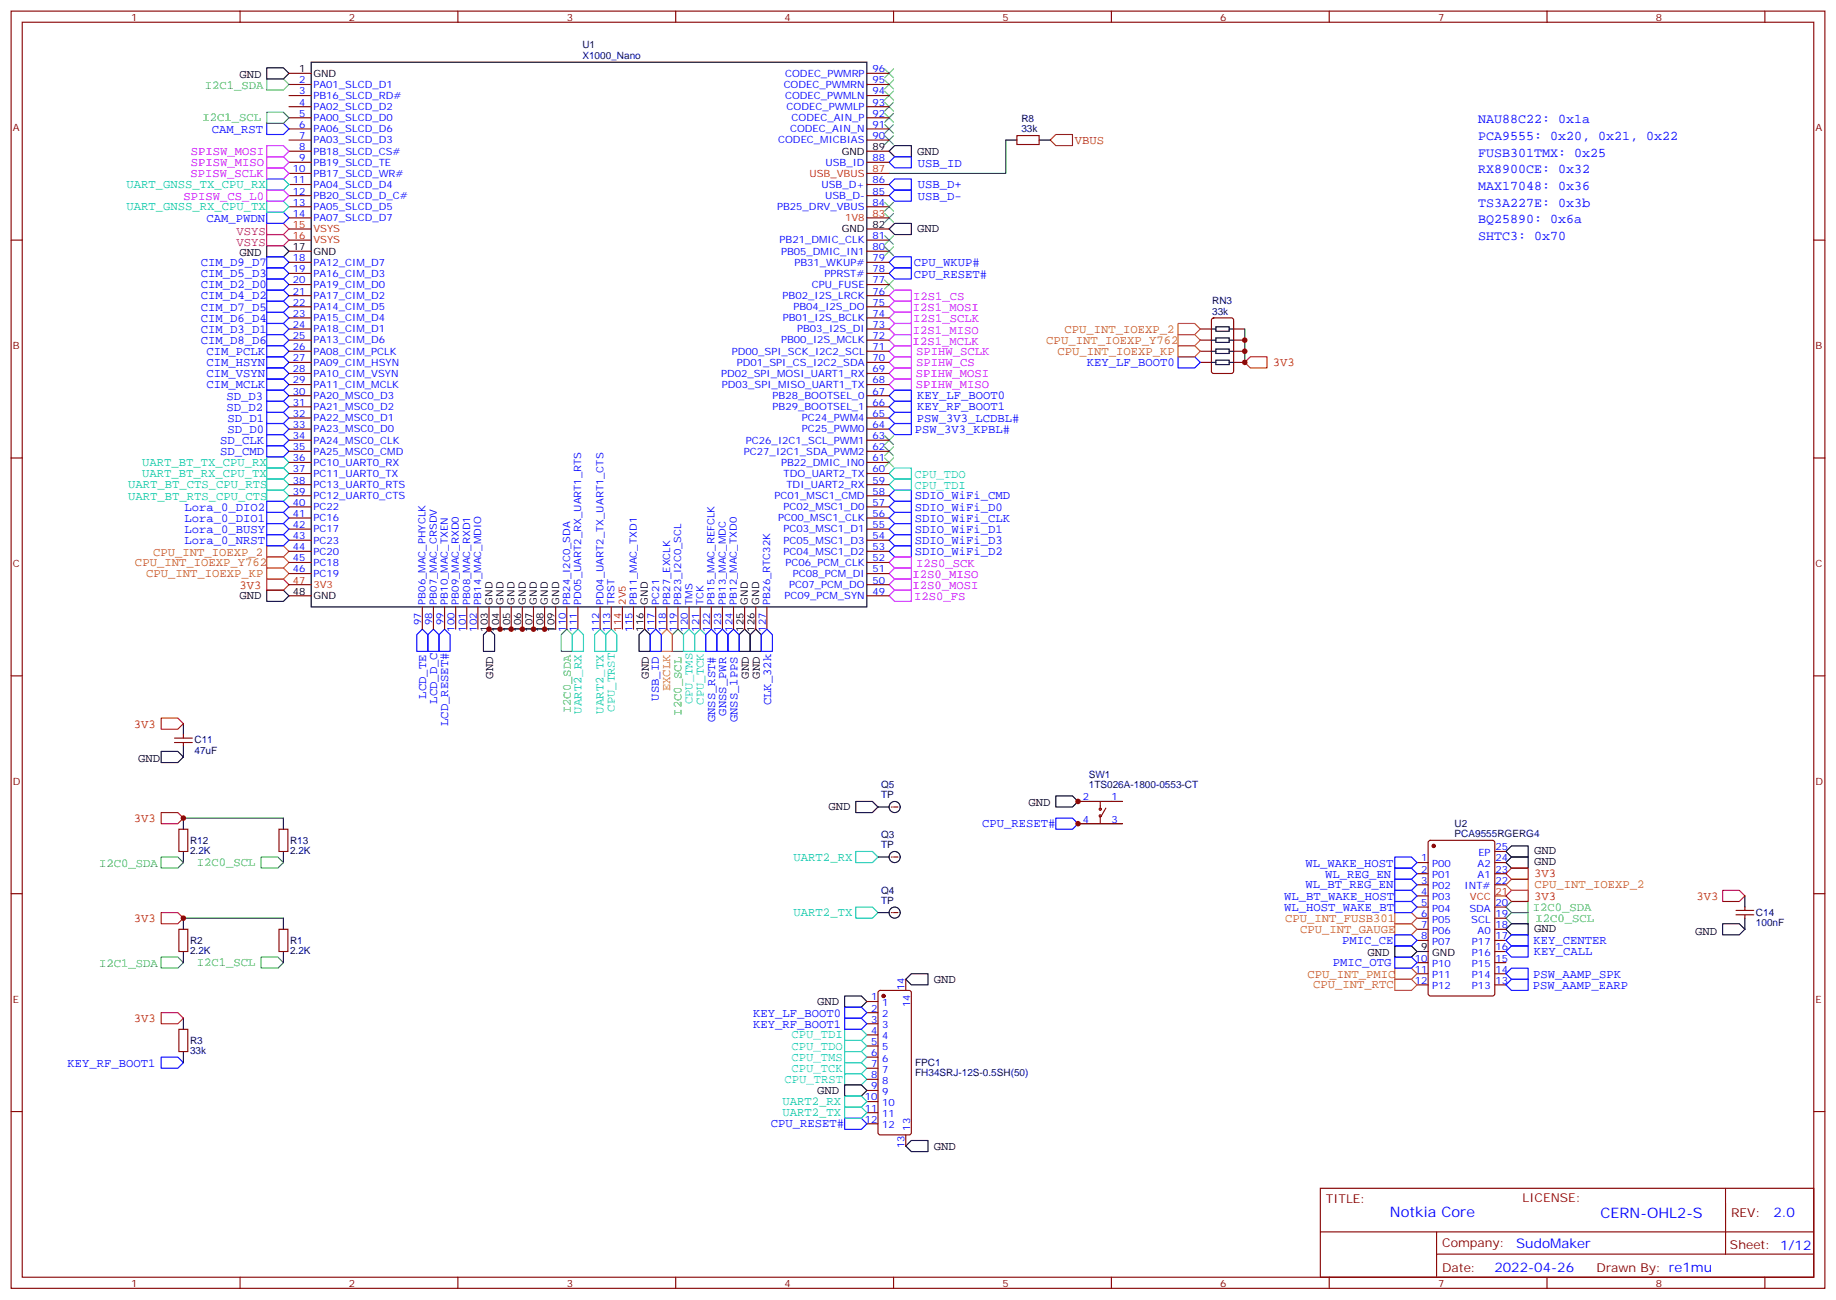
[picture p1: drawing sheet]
<svg xmlns="http://www.w3.org/2000/svg" width="583mm" height="413mm" viewBox="0 0 583 413" stroke-linecap="round" stroke-linejoin="round" font-family="sans-serif">
<g fill="none" stroke="#870000" stroke-width=".35">
<path d="M3.5 3.5h575.8v405.4h-575.8zM7.1 7.1h568.6v398.2h-568.6zM76.2 3.5v3.6M145.3 3.5v3.6M214.5 3.5v3.6M283.6 3.5v3.6M352.8 3.5v3.6M421.9 3.5v3.6M491.1 3.5v3.6M560.2 3.5v3.6M322.8 43h7v2.9h-7zM3.5 76.2h3.6"/>
<path d="M575.7 76.2h3.6M3.5 145.3h3.6M575.7 145.3h3.6M3.5 214.5h3.6M575.7 214.5h3.6M56.8 263.2h2.8v7h-2.8zM88.5 263.2h2.9v7h-2.9zM3.5 283.6h3.6M575.7 283.6h3.6M3.5 352.8h3.6M575.7 352.8h3.6M419.1 377.1h156.6v28.2h-156.6z"/>
<path d="M547.7 377.1v20.9M419.1 391h156.5M456 398h119.6M456 391v14.1M76.2 405.3v3.6M145.3 405.3v3.6M214.5 405.3v3.6M283.6 405.3v3.6M352.8 405.3v3.6M421.9 405.3v3.6M491.1 405.3v3.6M560.2 405.3v3.6"/>
</g>
<g fill="none" stroke="#000" stroke-width=".35">
<path d="M84.7 21.5h5.3l1.7 1.8-1.7 1.7h-5.3zM282.2 48l1.8-1.8h5.3v3.5h-5.3zM319.3 44.4h3.5M329.8 44.4h3.6M84.7 78h5.3l1.7 1.7-1.7 1.8h-5.3zM282.2 72.7l1.8-1.8h5.3v3.5h-5.3zM84.7 187.3h5.3l1.7 1.8-1.7 1.8h-5.3zM155.2 199.7l1.8 1.7v5.3h-3.5v-5.3zM204.6 199.7l1.8 1.7v5.3h-3.6v-5.3zM236.4 199.7l1.7 1.7v5.3h-3.5v-5.3zM239.9 199.7l1.8 1.7v5.3h-3.6v-5.3zM58.2 259.6v3.6"/>
<path d="M90 259.6v3.6M58.2 270.2v3.6M90 270.2v3.6"/>
<circle cx="284" cy="272" r="1.76"/>
</g>
<path d="M319.3 44.4v10.6h-37.1M155.2 199.7h21.2M58.2 259.6h31.8" fill="none" stroke="#008700" stroke-width=".35"/>
<path d="M84.7 183.8h5.3l1.7 1.8-1.7 1.7h-5.3zM51.2 257.9h5.2l1.8 1.7-1.8 1.8h-5.2z" fill="none" stroke="#f00" stroke-width=".35"/>
<path d="M84.7 74.4h5.3l1.7 1.8-1.7 1.8h-5.3zM84.7 70.9h5.3l1.7 1.8-1.7 1.7h-5.3z" fill="none" stroke="#f06" stroke-width=".35"/>
<path d="M84.7 145h5.3l1.7 1.8-1.7 1.7h-5.3zM84.7 148.5h5.3l1.7 1.8-1.7 1.7h-5.3zM84.7 152h5.3l1.7 1.8-1.7 1.8h-5.3zM84.7 155.6h5.3l1.7 1.7-1.7 1.8h-5.3zM183.4 199.7l1.8 1.7v5.3h-3.5v-5.3zM190.5 199.7l1.8 1.7v5.3h-3.6v-5.3zM271.6 270.2h5.3l1.8 1.8-1.8 1.8h-5.3zM271.6 287.9h5.3l1.8 1.7-1.8 1.8h-5.3z" fill="none" stroke="#0cc" stroke-width=".35"/>
<g fill="none" stroke="#c0f" stroke-width=".35">
<path d="M282.2 97.4l1.8-1.8h5.3v3.5h-5.3zM282.2 93.8l1.8-1.7h5.3v3.5h-5.3zM282.2 111.5l1.8-1.8h5.3v3.5h-5.3zM282.2 115l1.8-1.8h5.3v3.6h-5.3zM282.2 118.5l1.8-1.7h5.3v3.5h-5.3zM282.2 107.9l1.8-1.7h5.3v3.5h-5.3zM282.2 104.4l1.8-1.7h5.3v3.5h-5.3zM282.2 100.9l1.8-1.8h5.3v3.6h-5.3zM282.2 122.1l1.8-1.8h5.3v3.5h-5.3zM282.2 178.5l1.8-1.8h5.3v3.6h-5.3zM282.2 185.6l1.8-1.8h5.3v3.5h-5.3zM282.2 182l1.8-1.7h5.3v3.5h-5.3z"/>
<path d="M282.2 189.1l1.8-1.8h5.3v3.6h-5.3z"/>
</g>
<g fill="none" stroke="#00f" stroke-width=".35">
<path d="M282.2 51.5l1.8-1.8h5.3v3.6h-5.3zM282.2 83.3l1.8-1.8h5.3v3.5h-5.3zM84.7 127.4h5.3l1.7 1.7-1.7 1.8h-5.3zM84.7 123.8h5.3l1.7 1.8-1.7 1.8h-5.3zM84.7 130.9h5.3l1.7 1.7-1.7 1.8h-5.3zM84.7 134.4h5.3l1.7 1.8-1.7 1.7h-5.3zM84.7 137.9h5.3l1.7 1.8-1.7 1.8h-5.3zM282.2 129.1l1.8-1.7h5.3v3.5h-5.3zM282.2 125.6l1.8-1.8h5.3v3.6h-5.3zM84.7 141.5h5.3l1.7 1.7-1.7 1.8h-5.3zM282.2 157.3l1.8-1.7h5.3v3.5h-5.3zM282.2 160.9l1.8-1.8h5.3v3.5h-5.3z"/>
<path d="M282.2 164.4l1.8-1.8h5.3v3.6h-5.3zM282.2 171.4l1.8-1.7h5.3v3.5h-5.3zM282.2 167.9l1.8-1.7h5.3v3.5h-5.3zM282.2 175l1.8-1.8h5.3v3.5h-5.3z"/>
</g>
<g fill="none" stroke="#3c3" stroke-width=".35">
<path d="M280.8 21.9l2.8 2.8M280.8 25.4l2.8 2.8M280.8 28.9l2.8 2.9M280.8 32.5l2.8 2.8M280.8 36l2.8 2.8M280.8 39.5l2.8 2.8M283.6 21.9l-2.8 2.8M283.6 25.4l-2.8 2.8M283.6 28.9l-2.8 2.9M283.6 32.5l-2.8 2.8M283.6 36l-2.8 2.8M283.6 39.5l-2.8 2.8"/>
<path d="M280.8 43l2.8 2.9M283.6 43l-2.8 2.9"/>
</g>
<path d="M333.4 44.4l1.7-1.7h5.3v3.5h-5.3z" fill="none" stroke="#c30" stroke-width=".35"/>
<path d="M179.9 199.7l1.8 1.7v5.3h-3.5v-5.3zM215.2 199.7l1.8 1.7v5.3h-3.6v-5.3zM51.2 272h5.2l1.8 1.8-1.8 1.7h-5.2zM82.9 272h5.3l1.8 1.8-1.8 1.7h-5.3z" fill="none" stroke="#3c0" stroke-width=".35"/>
<path d="M283.6 272h1.4" fill="none" stroke="#900" stroke-width=".35"/>
<circle cx="282.9" cy="272" r=".18" fill="#900"/>
<g fill="none" stroke="#000" stroke-width=".35">
<path d="M278.7 272h3.5"/>
<circle cx="284" cy="289.6" r="1.76"/>
</g>
<path d="M283.6 289.6h1.4" fill="none" stroke="#900" stroke-width=".35"/>
<circle cx="282.9" cy="289.6" r=".18" fill="#900"/>
<g fill="none" stroke="#000" stroke-width=".35">
<path d="M51.2 238.5h5.2l1.8 1.7-1.8 1.8h-5.2zM58.2 229.7v3.5M58.2 236.7v3.5M478 273.8l1.8-1.8h5.3v3.5h-5.3zM478 270.2l1.8-1.7h5.3v3.5h-5.3zM278.7 289.6h3.5M479.8 293.2h5.3v3.5h-5.3l-1.8-1.8zM546.8 293.2h5.3l1.8 1.7-1.8 1.8h-5.3zM553.9 284.3v3.6M553.9 291.4v3.5M268.1 316.1h5.3l1.8 1.8-1.8 1.7h-5.3zM287.5 310.8l1.8-1.8h5.3v3.6h-5.3z"/>
<path d="M442.7 300.2h5.3l1.8 1.8-1.8 1.7h-5.3zM449.8 302h3.5M287.5 363.7l1.8-1.8h5.3v3.6h-5.3z"/>
<circle cx="284" cy="256.1" r="1.76"/>
</g>
<path d="M282.2 150.3l1.8-1.8h5.3v3.5h-5.3zM282.2 153.8l1.8-1.8h5.3v3.6h-5.3zM194 199.7l1.8 1.7v5.3h-3.5v-5.3zM218.7 199.7l1.8 1.7v5.3h-3.5v-5.3zM222.2 199.7l1.8 1.7v5.3h-3.5v-5.3zM268.1 337.3h5.3l1.8 1.7-1.8 1.8h-5.3zM268.1 333.7h5.3l1.8 1.8-1.8 1.8h-5.3zM268.1 330.2h5.3l1.8 1.8-1.8 1.7h-5.3zM268.1 326.7h5.3l1.8 1.7-1.8 1.8h-5.3zM268.1 340.8h5.3l1.8 1.7-1.8 1.8h-5.3z" fill="none" stroke="#0cf" stroke-width=".35"/>
<path d="M211.7 199.7l1.7 1.7v5.3h-3.5v-5.3z" fill="none" stroke="#c90" stroke-width=".35"/>
<path d="M282.2 58.6l1.8-1.8h5.3v3.5h-5.3zM282.2 62.1l1.8-1.8h5.3v3.6h-5.3zM282.2 86.8l1.8-1.8h5.3v3.5h-5.3zM232.8 199.7l1.8 1.7v5.3h-3.5v-5.3zM442.7 296.7h5.3l1.8 1.7-1.8 1.8h-5.3zM478 298.4l1.8-1.7h5.3v3.5h-5.3zM442.7 303.7h5.3l1.8 1.8-1.8 1.8h-5.3zM478 302l1.8-1.8h5.3v3.5h-5.3zM478 312.6l1.8-1.8h5.3v3.5h-5.3zM479.8 307.3h5.3v3.5h-5.3l-1.8-1.8z" fill="none" stroke="#00f" stroke-width=".35"/>
<path d="M280.8 67.7l2.8 2.9M283.6 67.7l-2.8 2.9M280.8 88.9l2.8 2.8M283.6 88.9l-2.8 2.8M280.8 138.3l2.8 2.8M283.6 138.3l-2.8 2.8M280.8 141.8l2.8 2.8M283.6 141.8l-2.8 2.8" fill="none" stroke="#3c3" stroke-width=".35"/>
<g fill="none" stroke="#870000" stroke-width=".35">
<path d="M55.4 235.7h5.6M55.4 234.2h5.6M58.2 233.2v1M58.2 235.7v1M449.8 273.8h3.5M449.8 277.3h3.5M453.6 266.9l.4-.2h19.8l.6 .4 .1 48.3-.5 .6-20 .1-.6-.5-.1-48.2zM474.5 270.2h3.5M474.5 273.8h3.5M474.5 277.3h3.5M449.8 280.8h3.5M449.8 287.9h3.5"/>
<path d="M449.8 291.4h3.5M449.8 294.9h3.5M449.8 298.4h3.5M449.8 284.3h3.5M474.5 280.8h3.5M474.5 287.9h3.5M474.5 291.4h3.5M474.5 294.9h3.5M474.5 298.4h3.5M551 290.3h5.7M551 288.9h5.7M553.9 287.9v1"/>
<path d="M553.9 290.3v1.1M275.2 317.9h3.5M278.9 314.5l.5-.2h9.2l.6 .5 .1 44.7-.3 .5-.4 .2h-9.2l-.5-.2-.2-.5v-44.5zM287.5 310.8v3.5M449.8 305.5h3.5M449.8 309h3.5M449.8 312.6h3.5M474.5 302h3.5M474.5 305.5h3.5M474.5 309h3.5M474.5 312.6h3.5M275.2 321.4h3.5"/>
<path d="M275.2 324.9h3.5M275.2 328.4h3.5M275.2 332h3.5M275.2 335.5h3.5M275.2 339h3.5M275.2 342.5h3.5M275.2 346.1h3.5M275.2 349.6h3.5M275.2 353.1h3.5M275.2 356.7h3.5M287.5 360.2v3.5"/>
</g>
<path d="M51.2 227.9h5.2l1.8 1.8-1.8 1.7h-5.2zM479.8 275.5h5.3v3.5h-5.3l-1.8-1.7zM474.5 284.3h3.5M478 284.3l1.8-1.7h5.3v3.5h-5.3zM546.8 282.6h5.3l1.8 1.7-1.8 1.8h-5.3z" fill="none" stroke="#f00" stroke-width=".35"/>
<path d="M478 291.4l1.8-1.8h5.3v3.6h-5.3zM478 287.9l1.8-1.8h5.3v3.5h-5.3z" fill="none" stroke="#3c0" stroke-width=".35"/>
<g fill="#870000" stroke="#870000" stroke-width=".35">
<circle cx="455.1" cy="268.5" r=".53"/>
<circle cx="280.5" cy="316.1" r=".53"/>
</g>
<path d="M479.8 279h5.3v3.6h-5.3l-1.8-1.8zM442.7 293.2h5.3l1.8 1.7-1.8 1.8h-5.3zM442.7 289.6h5.3l1.8 1.8-1.8 1.8h-5.3zM442.7 307.3h5.3l1.8 1.7-1.8 1.8h-5.3zM442.7 310.8h5.3l1.8 1.8-1.8 1.7h-5.3z" fill="none" stroke="#c60" stroke-width=".35"/>
<path d="M283.6 256.1h1.4" fill="none" stroke="#900" stroke-width=".35"/>
<circle cx="282.9" cy="256.1" r=".18" fill="#900"/>
<g fill="none" stroke="#000" stroke-width=".35">
<path d="M98.8 19.8h176.4v172.8h-176.4zM384.5 104.4h1.4M384.5 107.9h1.4M384.5 111.5h1.4M384.5 115h1.4M385.9 103.7h4.3v1.4h-4.3zM385.9 107.2h4.3v1.5h-4.3zM385.9 110.8h4.3v1.4h-4.3zM385.9 114.3h4.3v1.4h-4.3zM390.2 104.4h1.4M390.2 107.9h1.4M390.2 111.5h1.4"/>
<path d="M390.2 115h1.4M271.6 254.4h5.3l1.8 1.7-1.8 1.8h-5.3zM278.7 256.1h3.5M335.1 252.6h5.3l1.8 1.8-1.8 1.7h-5.3zM58.2 291.4v3.5M90 291.4v3.5M58.2 302v3.5M90 302v3.5M58.2 323.1v3.6M58.2 333.7v3.6M268.1 344.3h5.3l1.8 1.8-1.8 1.7h-5.3z"/>
</g>
<path d="M395.1 104.4v10.6M342.2 254.4h14.1M342.2 261.4h14.1M58.2 291.4h31.8" fill="none" stroke="#008700" stroke-width=".35"/>
<g fill="none" stroke="#00f" stroke-width=".35">
<path d="M84.7 39.2h5.3l1.7 1.7-1.7 1.8h-5.3zM84.7 67.4h5.3l1.7 1.7-1.7 1.8h-5.3zM84.7 81.5h5.3l1.7 1.8-1.7 1.7h-5.3zM84.7 95.6h5.3l1.7 1.8-1.7 1.7h-5.3zM84.7 99.1h5.3l1.7 1.8-1.7 1.8h-5.3zM84.7 88.5h5.3l1.7 1.8-1.7 1.8h-5.3zM84.7 85h5.3l1.7 1.8-1.7 1.7h-5.3zM84.7 92.1h5.3l1.7 1.7-1.7 1.8h-5.3zM84.7 116.8h5.3l1.7 1.7-1.7 1.8h-5.3zM84.7 113.2h5.3l1.7 1.8-1.7 1.8h-5.3zM84.7 106.2h5.3l1.7 1.7-1.7 1.8h-5.3zM84.7 109.7h5.3l1.7 1.8-1.7 1.7h-5.3z"/>
<path d="M84.7 102.7h5.3l1.7 1.7-1.7 1.8h-5.3zM373.9 113.2h5.3l1.8 1.8-1.8 1.8h-5.3zM84.7 120.3h5.3l1.7 1.8-1.7 1.7h-5.3zM282.2 136.2l1.8-1.8h5.3v3.5h-5.3zM282.2 132.6l1.8-1.7h5.3v3.5h-5.3zM84.7 159.1h5.3l1.7 1.8-1.7 1.7h-5.3zM84.7 169.7h5.3l1.7 1.7-1.7 1.8h-5.3zM84.7 166.2h5.3l1.7 1.7-1.7 1.8h-5.3zM84.7 162.6h5.3l1.7 1.8-1.7 1.8h-5.3zM134.1 199.7l1.7 1.7v5.3h-3.5v-5.3zM137.6 199.7l1.7 1.7v5.3h-3.5v-5.3zM141.1 199.7l1.8 1.7v5.3h-3.6v-5.3z"/>
<path d="M208.1 199.7l1.8 1.7v5.3h-3.5v-5.3zM225.8 199.7l1.7 1.7v5.3h-3.5v-5.3zM229.3 199.7l1.8 1.7v5.3h-3.6v-5.3zM243.4 199.7l1.8 1.7v5.3h-3.5v-5.3zM335.1 259.6h5.3l1.8 1.8-1.8 1.8h-5.3zM442.7 279h5.3l1.8 1.8-1.8 1.8h-5.3zM442.7 275.5h5.3l1.8 1.8-1.8 1.7h-5.3zM442.7 272h5.3l1.8 1.8-1.8 1.7h-5.3zM442.7 286.1h5.3l1.8 1.8-1.8 1.7h-5.3zM442.7 282.6h5.3l1.8 1.7-1.8 1.8h-5.3zM268.1 319.6h5.3l1.8 1.8-1.8 1.7h-5.3zM51.2 335.5h5.2l1.8 1.8-1.8 1.7h-5.2z"/>
<path d="M268.1 323.1h5.3l1.8 1.8-1.8 1.8h-5.3zM268.1 354.9h5.3l1.8 1.8-1.8 1.7h-5.3z"/>
</g>
<g fill="none" stroke="#870000" stroke-width=".35">
<path d="M91.7 23.3h7.1M91.7 26.8h7.1M91.7 30.3h7.1M91.7 33.9h7.1M91.7 37.4h7.1M275.2 23.3h7M275.2 26.8h7M275.2 30.3h7M275.2 33.9h7M275.2 37.4h7M91.7 40.9h7.1M91.7 44.4h7.1"/>
<path d="M91.7 48h7.1M91.7 51.5h7.1M91.7 55h7.1M91.7 58.6h7.1M275.2 40.9h7M275.2 44.4h7M275.2 48h7M275.2 51.5h7M275.2 55h7M275.2 58.6h7M91.7 62.1h7.1M91.7 65.6h7.1"/>
<path d="M91.7 69.1h7.1M91.7 72.7h7.1M91.7 76.2h7.1M91.7 79.7h7.1M275.2 62.1h7M275.2 65.6h7M275.2 69.1h7M275.2 72.7h7M275.2 76.2h7M275.2 79.7h7M91.7 83.3h7.1M91.7 86.8h7.1"/>
<path d="M91.7 90.3h7.1M91.7 93.8h7.1M91.7 97.4h7.1M275.2 83.3h7M275.2 86.8h7M275.2 90.3h7M275.2 93.8h7M275.2 97.4h7M91.7 104.4h7.1M91.7 107.9h7.1M91.7 111.5h7.1M91.7 115h7.1"/>
<path d="M91.7 100.9h7.1M91.7 118.5h7.1M275.2 104.4h7M275.2 107.9h7M275.2 111.5h7M275.2 115h7M275.2 100.9h7M275.2 118.5h7M381 104.4h3.5M381 107.9h3.5M381 111.5h3.5M381 115h3.5"/>
<path d="M384.8 101.1l.4-.2h5.7l.6 .4 .1 16.5-.5 .7h-5.9l-.6-.4-.1-16.5zM391.6 104.4h3.5M391.6 107.9h3.5M391.6 111.5h3.5M391.6 115h3.5M91.7 122.1h7.1M91.7 125.6h7.1M91.7 129.1h7.1M91.7 132.6h7.1M91.7 136.2h7.1M91.7 139.7h7.1M275.2 122.1h7"/>
<path d="M275.2 125.6h7M275.2 129.1h7M275.2 132.6h7M275.2 136.2h7M275.2 139.7h7M91.7 143.2h7.1M91.7 146.8h7.1M91.7 150.3h7.1M91.7 153.8h7.1M91.7 157.3h7.1M275.2 143.2h7M275.2 146.8h7"/>
<path d="M275.2 150.3h7M275.2 153.8h7M275.2 157.3h7M91.7 160.9h7.1M91.7 164.4h7.1M91.7 167.9h7.1M91.7 171.4h7.1M91.7 175h7.1M91.7 178.5h7.1M275.2 160.9h7M275.2 164.4h7M275.2 167.9h7"/>
<path d="M275.2 171.4h7M275.2 175h7M275.2 178.5h7M91.7 182h7.1M91.7 185.6h7.1M91.7 189.1h7.1M134.1 192.6v7.1M137.6 192.6v7.1M141.1 192.6v7.1M144.6 192.6v7.1M148.2 192.6v7.1M151.7 192.6v7.1"/>
<path d="M155.2 192.6v7.1M158.7 192.6v7.1M162.3 192.6v7.1M165.8 192.6v7.1M169.3 192.6v7.1M172.9 192.6v7.1M176.4 192.6v7.1M179.9 192.6v7.1M183.4 192.6v7.1M190.5 192.6v7.1M194 192.6v7.1M197.6 192.6v7.1"/>
<path d="M201.1 192.6v7.1M204.6 192.6v7.1M208.1 192.6v7.1M211.7 192.6v7.1M215.2 192.6v7.1M218.7 192.6v7.1M222.2 192.6v7.1M225.8 192.6v7.1M229.3 192.6v7.1M232.8 192.6v7.1M236.4 192.6v7.1M239.9 192.6v7.1"/>
<path d="M243.4 192.6v7.1M275.2 182h7M275.2 185.6h7M275.2 189.1h7M342.2 254.4h14.1M349.2 254.4v2.4M349.2 258.9v2.5M351 256.5l-1.4 2.4M342.2 261.4h14.1M56.8 294.9h2.8v7.1h-2.8zM88.5 294.9h2.9v7.1h-2.9zM56.8 326.7h2.8v7h-2.8z"/>
<circle cx="349.3" cy="256.8" r=".35"/>
<circle cx="349.3" cy="258.9" r=".35"/>
</g>
<path d="M395.1 115l1.8-1.8h5.3v3.6h-5.3zM51.2 289.6h5.2l1.8 1.8-1.8 1.8h-5.2zM51.2 321.4h5.2l1.8 1.7-1.8 1.8h-5.2z" fill="none" stroke="#f00" stroke-width=".35"/>
<path d="M373.9 102.7h5.3l1.8 1.7-1.8 1.8h-5.3zM373.9 106.2h5.3l1.8 1.7-1.8 1.8h-5.3zM373.9 109.7h5.3l1.8 1.8-1.8 1.7h-5.3zM84.7 173.2h5.3l1.7 1.8-1.7 1.7h-5.3zM84.7 176.7h5.3l1.7 1.8-1.7 1.8h-5.3zM84.7 180.3h5.3l1.7 1.7-1.7 1.8h-5.3z" fill="none" stroke="#c60" stroke-width=".35"/>
<path d="M84.7 56.8h5.3l1.7 1.8-1.7 1.7h-5.3zM84.7 63.9h5.3l1.7 1.7-1.7 1.8h-5.3zM268.1 351.4h5.3l1.8 1.7-1.8 1.8h-5.3zM268.1 347.8h5.3l1.8 1.8-1.8 1.8h-5.3z" fill="none" stroke="#0cc" stroke-width=".35"/>
<path d="M84.7 25h5.3l1.7 1.8-1.7 1.8h-5.3zM84.7 35.6h5.3l1.7 1.8-1.7 1.8h-5.3zM51.2 303.7h5.2l1.8 1.8-1.8 1.8h-5.2zM82.9 303.7h5.3l1.8 1.8-1.8 1.8h-5.3z" fill="none" stroke="#3c0" stroke-width=".35"/>
<path d="M84.7 49.7h5.3l1.7 1.8-1.7 1.8h-5.3zM84.7 53.3h5.3l1.7 1.7-1.7 1.8h-5.3zM84.7 46.2h5.3l1.7 1.8-1.7 1.7h-5.3zM84.7 60.3h5.3l1.7 1.8-1.7 1.8h-5.3z" fill="none" stroke="#c0f" stroke-width=".35"/>
<path d="M280.8 64.2l2.8 2.8M280.8 74.8l2.8 2.8M280.8 78.3l2.8 2.8M283.6 64.2l-2.8 2.8M283.6 74.8l-2.8 2.8M283.6 78.3l-2.8 2.8M280.8 145.3l2.8 2.9M283.6 145.3l-2.8 2.9" fill="none" stroke="#3c3" stroke-width=".35"/>
<g fill="#c00">
<circle cx="155.2" cy="199.7" r=".88"/>
<circle cx="158.8" cy="199.7" r=".88"/>
<circle cx="162.3" cy="199.7" r=".88"/>
<circle cx="165.8" cy="199.7" r=".88"/>
<circle cx="169.3" cy="199.7" r=".88"/>
<circle cx="172.9" cy="199.7" r=".88"/>
<circle cx="58.2" cy="259.6" r=".88"/>
<circle cx="342.2" cy="261.4" r=".88"/>
<circle cx="342.2" cy="254.4" r=".88"/>
<circle cx="395.1" cy="115" r=".88"/>
<circle cx="395.1" cy="111.5" r=".88"/>
<circle cx="395.1" cy="107.9" r=".88"/>
<circle cx="58.2" cy="291.4" r=".88"/>
</g>
<g font-size="4.6" fill="#00f">
<text x="441.2" y="386.1">Notkia Core</text>
<text x="508" y="386.6">CERN-OHL2-S</text>
</g>
<g font-size="4.2" fill="#00f">
<text x="469.2" y="39.2">NAU88C22: 0x1a</text>
<text x="469.2" y="44.4">PCA9555: 0x20, 0x21, 0x22</text>
<text x="469.2" y="49.7">FUSB301TMX: 0x25</text>
<text x="469.2" y="55">RX8900CE: 0x32</text>
<text x="469.2" y="65.6">TS3A227E: 0x3b</text>
<text x="469.2" y="60.3">MAX17048: 0x36</text>
<text x="469.2" y="70.9">BQ25890: 0x6a</text>
<text x="469.2" y="76.2">SHTC3: 0x70</text>
<text x="562.9" y="386.4">2.0</text>
<text x="481.3" y="395.9">SudoMaker</text>
<text x="474.4" y="403.7">2022-04-26</text>
</g>
<g font-size="3.9" fill="#3c0">
<text x="65" y="28.1">I2C1_SDA</text>
<text x="64.3" y="38.5">I2C1_SCL</text>
<text x="181.2" y="226.4" transform="rotate(-90 181.2 226.4)">I2C0_SDA</text>
<text x="216.3" y="227.1" transform="rotate(-90 216.3 227.1)">I2C0_SCL</text>
<text x="31.5" y="275">I2C0_SDA</text>
<text x="62.5" y="274.9">I2C0_SCL</text>
<text x="486.6" y="289">I2C0_SDA</text>
<text x="487.4" y="292.7">I2C0_SCL</text>
<text x="31.5" y="306.8">I2C1_SDA</text>
<text x="62.5" y="306.6">I2C1_SCL</text>
</g>
<g font-size="3.9">
<text x="76" y="24.8">GND</text>
<text x="291.2" y="49.1">GND</text>
<text x="291.2" y="73.8">GND</text>
<text x="76" y="81.2">GND</text>
<text x="76" y="190.2">GND</text>
<text x="156.5" y="215.4" transform="rotate(-90 156.5 215.4)">GND</text>
<text x="205.9" y="215.4" transform="rotate(-90 205.9 215.4)">GND</text>
<text x="237.7" y="215.4" transform="rotate(-90 237.7 215.4)">GND</text>
<text x="241.2" y="215.4" transform="rotate(-90 241.2 215.4)">GND</text>
<text x="43.8" y="241.9">GND</text>
<text x="262.9" y="257.2">GND</text>
<text x="326.5" y="255.9">GND</text>
<text x="487" y="274.6">GND</text>
<text x="487" y="271.1">GND</text>
<text x="487" y="295.8">GND</text>
<text x="538.1" y="296.7">GND</text>
<text x="434.1" y="303.5">GND</text>
<text x="296.5" y="312.1">GND</text>
<text x="259.4" y="319">GND</text>
<text x="259.4" y="347.2">GND</text>
<text x="296.5" y="365">GND</text>
</g>
<g font-size="3.9" fill="#00f">
<text x="67.3" y="42.1">CAM_RST</text>
<text x="291.3" y="52.9">USB_ID</text>
<text x="291.3" y="59.8">USB_D+</text>
<text x="291.3" y="63.3">USB_D-</text>
<text x="65.5" y="70.3">CAM_PWDN</text>
<text x="63.8" y="84.5">CIM_D9_D7</text>
<text x="63.8" y="88">CIM_D5_D3</text>
<text x="290" y="84.6">CPU_WKUP#</text>
<text x="290" y="88.1">CPU_RESET#</text>
<text x="63.8" y="91.5">CIM_D2_D0</text>
<text x="63.8" y="95">CIM_D4_D2</text>
<text x="63.8" y="98.6">CIM_D7_D5</text>
<text x="63.8" y="102.1">CIM_D6_D4</text>
<text x="63.8" y="105.6">CIM_D3_D1</text>
<text x="63.8" y="109.1">CIM_D8_D6</text>
<text x="65.5" y="112.7">CIM_PCLK</text>
<text x="65.5" y="119.7">CIM_VSYN</text>
<text x="65.5" y="116.2">CIM_HSYN</text>
<text x="344.9" y="116.3">KEY_LF_BOOT0</text>
<text x="65.5" y="123.3">CIM_MCLK</text>
<text x="71.9" y="130.4">SD_D2</text>
<text x="71.9" y="126.9">SD_D3</text>
<text x="291.1" y="130.3">KEY_RF_BOOT1</text>
<text x="291.1" y="126.7">KEY_LF_BOOT0</text>
<text x="72.2" y="133.9">SD_D1</text>
<text x="72.2" y="137.5">SD_D0</text>
<text x="290.4" y="137.4">PSW_3V3_KPBL#</text>
<text x="291" y="133.9">PSW_3V3_LCDBL#</text>
<text x="69.9" y="141">SD_CLK</text>
<text x="69.9" y="144.5">SD_CMD</text>
<text x="290.4" y="158.5">SDIO_WiFi_CMD</text>
<text x="58.5" y="165.7">Lora_0_DIO1</text>
<text x="58.5" y="162.2">Lora_0_DIO2</text>
<text x="290.4" y="165.6">SDIO_WiFi_CLK</text>
<text x="290.4" y="162.1">SDIO_WiFi_D0</text>
<text x="58.5" y="172.8">Lora_0_NRST</text>
<text x="58.6" y="169.2">Lora_0_BUSY</text>
<text x="290.4" y="172.6">SDIO_WiFi_D3</text>
<text x="290.4" y="169.1">SDIO_WiFi_D1</text>
<text x="290.4" y="176.2">SDIO_WiFi_D2</text>
<text x="135.3" y="221.7" transform="rotate(-90 135.3 221.7)">LCD_TE</text>
<text x="138.8" y="223.3" transform="rotate(-90 138.8 223.3)">LCD_D_C</text>
<text x="209.1" y="222.3" transform="rotate(-90 209.1 222.3)">USB_ID</text>
<text x="230.5" y="227.1" transform="rotate(-90 230.5 227.1)">GNSS_PWR</text>
<text x="244.8" y="223.9" transform="rotate(-90 244.8 223.9)">CLK_32k</text>
<text x="142.3" y="230.4" transform="rotate(-90 142.3 230.4)">LCD_RESET#</text>
<text x="227" y="229.3" transform="rotate(-90 227 229.3)">GNSS_RST#</text>
<text x="234.1" y="229.3" transform="rotate(-90 234.1 229.3)">GNSS_1PPS</text>
<text x="311.7" y="262.5">CPU_RESET#</text>
<text x="414.4" y="275">WL_WAKE_HOST</text>
<text x="414.4" y="281.9">WL_BT_REG_EN</text>
<text x="420.6" y="278.6">WL_REG_EN</text>
<text x="407.6" y="285.6">WL_BT_WAKE_HOST</text>
<text x="407.6" y="289.2">WL_HOST_WAKE_BT</text>
<text x="426" y="299.7">PMIC_CE</text>
<text x="486.8" y="299.6">KEY_CENTER</text>
<text x="486.9" y="303.1">KEY_CALL</text>
<text x="423.1" y="306.6">PMIC_OTG</text>
<text x="486.6" y="310.4">PSW_AAMP_SPK</text>
<text x="486.6" y="314">PSW_AAMP_EARP</text>
<text x="239.1" y="322.6">KEY_LF_BOOT0</text>
<text x="239.1" y="326.2">KEY_RF_BOOT1</text>
<text x="21.4" y="338.5">KEY_RF_BOOT1</text>
<text x="244.7" y="357.8">CPU_RESET#</text>
</g>
<text font-size="3.9" fill="#c30" x="341.2" y="45.7">VBUS</text>
<g font-size="3.9" fill="#c0f">
<text x="60.6" y="52.8">SPISW_MISO</text>
<text x="60.6" y="49.2">SPISW_MOSI</text>
<text x="60.4" y="56.3">SPISW_SCLK</text>
<text x="58.2" y="63.3">SPISW_CS_L0</text>
<text x="289.8" y="95.3">I2S1_CS</text>
<text x="289.7" y="98.8">I2S1_MOSI</text>
<text x="289.7" y="105.8">I2S1_MISO</text>
<text x="289.9" y="102.3">I2S1_SCLK</text>
<text x="289.7" y="109.4">I2S1_MCLK</text>
<text x="290.8" y="112.7">SPIHW_SCLK</text>
<text x="290.7" y="119.8">SPIHW_MOSI</text>
<text x="290.8" y="116.2">SPIHW_CS</text>
<text x="290.7" y="123.3">SPIHW_MISO</text>
<text x="290.8" y="179.8">I2S0_SCK</text>
<text x="289.7" y="183.3">I2S0_MISO</text>
<text x="289.7" y="186.9">I2S0_MOSI</text>
<text x="290.2" y="190.4">I2S0_FS</text>
</g>
<g font-size="3.9" fill="#0cc">
<text x="40.1" y="59.7">UART_GNSS_TX_CPU_RX</text>
<text x="40.1" y="66.7">UART_GNSS_RX_CPU_TX</text>
<text x="45.1" y="148">UART_BT_TX_CPU_RX</text>
<text x="40.6" y="155">UART_BT_CTS_CPU_RTS</text>
<text x="45.1" y="151.5">UART_BT_RX_CPU_TX</text>
<text x="40.6" y="158.6">UART_BT_RTS_CPU_CTS</text>
<text x="184.6" y="226.4" transform="rotate(-90 184.6 226.4)">UART2_RX</text>
<text x="191.6" y="226.4" transform="rotate(-90 191.6 226.4)">UART2_TX</text>
<text x="251.9" y="273.1">UART2_RX</text>
<text x="251.9" y="290.7">UART2_TX</text>
<text x="248.4" y="350.7">UART2_RX</text>
<text x="248.4" y="354.2">UART2_TX</text>
</g>
<g font-size="3.9" fill="#f06">
<text x="75.1" y="74.5">VSYS</text>
<text x="75.1" y="78">VSYS</text>
</g>
<g font-size="3.9" fill="#c60">
<text x="337.9" y="105.8">CPU_INT_IOEXP_2</text>
<text x="332.1" y="109.1">CPU_INT_IOEXP_Y762</text>
<text x="335.7" y="112.7">CPU_INT_IOEXP_KP</text>
<text x="42.9" y="179.7">CPU_INT_IOEXP_Y762</text>
<text x="48.6" y="176.4">CPU_INT_IOEXP_2</text>
<text x="46.4" y="183.2">CPU_INT_IOEXP_KP</text>
<text x="487.1" y="281.8">CPU_INT_IOEXP_2</text>
<text x="408" y="292.6">CPU_INT_FUSB301</text>
<text x="412.7" y="296">CPU_INT_GAUGE</text>
<text x="415" y="310.3">CPU_INT_PMIC</text>
<text x="416.8" y="313.4">CPU_INT_RTC</text>
</g>
<g font-size="3.9" fill="#f00">
<text x="404.1" y="116.3">3V3</text>
<text x="76" y="186.8">3V3</text>
<text x="42.5" y="230.9">3V3</text>
<text x="42.5" y="260.9">3V3</text>
<text x="487" y="278.5">3V3</text>
<text x="487" y="285.5">3V3</text>
<text x="538.5" y="285.6">3V3</text>
<text x="42.5" y="292.6">3V3</text>
<text x="42.5" y="324.5">3V3</text>
</g>
<g font-size="3.9" fill="#0cf">
<text x="290.3" y="151.6">CPU_TDO</text>
<text x="290.3" y="155.1">CPU_TDI</text>
<text x="195.1" y="225.8" transform="rotate(-90 195.1 225.8)">CPU_TRST</text>
<text x="219.8" y="223.6" transform="rotate(-90 219.8 223.6)">CPU_TMS</text>
<text x="223.4" y="223.6" transform="rotate(-90 223.4 223.6)">CPU_TCK</text>
<text x="251.3" y="329.5">CPU_TDI</text>
<text x="251.3" y="333.1">CPU_TDO</text>
<text x="251.3" y="340.1">CPU_TCK</text>
<text x="251.3" y="336.6">CPU_TMS</text>
<text x="249" y="343.7">CPU_TRST</text>
</g>
<text font-size="3.9" fill="#c90" x="212.8" y="219.4" transform="rotate(-90 212.8 219.4)">EXCLK</text>
<g font-size="3.9" fill="#800">
<text x="420.9" y="381.7">TITLE:</text>
<text x="549.5" y="386.4">REV:</text>
<text x="457.8" y="395.9">Company:</text>
<text x="549.1" y="396.5">Sheet: 1/12</text>
<text x="457.8" y="403.6">Date:</text>
<text x="506.8" y="403.7">Drawn By: re1mu</text>
</g>
<text font-size="3.9" fill="#900" x="483.3" y="381.4">LICENSE:</text>
<g font-size="3.2" fill="#800">
<text x="41.6" y="6.5">1</text>
<text x="110.8" y="6.5">2</text>
<text x="179.9" y="6.5">3</text>
<text x="249.1" y="6.5">4</text>
<text x="318.2" y="6.5">5</text>
<text x="387.3" y="6.5">6</text>
<text x="456.5" y="6.5">7</text>
<text x="525.6" y="6.5">8</text>
<text x="4.1" y="41.6">A</text>
<text x="576.3" y="41.6">A</text>
<text x="4.1" y="110.8">B</text>
<text x="576.3" y="110.8">B</text>
<text x="4.1" y="179.9">C</text>
<text x="576.3" y="179.9">C</text>
<text x="4.1" y="249.1">D</text>
<text x="576.3" y="249.1">D</text>
<text x="4.1" y="318.2">E</text>
<text x="576.3" y="318.2">E</text>
<text x="41.6" y="408.3">1</text>
<text x="110.8" y="408.3">2</text>
<text x="179.9" y="408.3">3</text>
<text x="249.1" y="408.3">4</text>
<text x="318.2" y="408.3">5</text>
<text x="387.3" y="408.3">6</text>
<text x="456.5" y="408.3">7</text>
<text x="525.6" y="408.3">8</text>
</g>
<g font-size="3.2" fill="#000080">
<text x="184.9" y="15.4">U1</text>
<text x="184.9" y="18.7">X1000_Nano</text>
<text x="324.2" y="42">33k</text>
<text x="324.2" y="38.8">R8</text>
<text x="384.8" y="99.8">33k</text>
<text x="384.8" y="96.5">RN3</text>
<text x="61.7" y="239.3">47uF</text>
<text x="61.7" y="235.9">C11</text>
<text x="279.7" y="250.1">Q5</text>
<text x="345.6" y="250.1">1TS026A-1800-0553-CT</text>
<text x="345.6" y="246.8">SW1</text>
<text x="279.7" y="253.3">TP</text>
<text x="461.7" y="262.3">U2</text>
<text x="60.3" y="267.9">R12</text>
<text x="92.1" y="267.9">R13</text>
<text x="279.7" y="269.2">TP</text>
<text x="279.7" y="266">Q3</text>
<text x="461.7" y="265.6">PCA9555RGERG4</text>
<text x="60.3" y="271">2.2K</text>
<text x="92.1" y="271">2.2K</text>
<text x="279.7" y="286.8">TP</text>
<text x="279.7" y="283.6">Q4</text>
<text x="557.4" y="293.9">100nF</text>
<text x="557.4" y="290.7">C14</text>
<text x="60.3" y="299.6">R2</text>
<text x="92.1" y="299.6">R1</text>
<text x="60.3" y="302.8">2.2K</text>
<text x="92.1" y="302.8">2.2K</text>
<text x="60.3" y="334.5">33k</text>
<text x="60.3" y="331.2">R3</text>
<text x="290.5" y="341.6">FH34SRJ-12S-0.5SH(50)</text>
<text x="290.5" y="338.4">FPC1</text>
</g>
<g font-size="3.2">
<text x="95" y="22.9">1</text>
<text x="99.5" y="24.3">GND</text>
<text x="276.9" y="47.6">89</text>
<text x="267.2" y="49">GND</text>
<text x="267.2" y="73.7">GND</text>
<text x="276.9" y="72.3">82</text>
<text x="93" y="79.4">17</text>
<text x="99.5" y="80.8">GND</text>
<text x="93" y="188.7">48</text>
<text x="99.5" y="190.1">GND</text>
<text x="156.3" y="191.9" transform="rotate(-90 156.3 191.9)">GND</text>
<text x="159.8" y="191.9" transform="rotate(-90 159.8 191.9)">GND</text>
<text x="163.3" y="191.9" transform="rotate(-90 163.3 191.9)">GND</text>
<text x="166.9" y="191.9" transform="rotate(-90 166.9 191.9)">GND</text>
<text x="170.4" y="191.9" transform="rotate(-90 170.4 191.9)">GND</text>
<text x="173.9" y="191.9" transform="rotate(-90 173.9 191.9)">GND</text>
<text x="177.4" y="191.9" transform="rotate(-90 177.4 191.9)">GND</text>
<text x="205.7" y="191.9" transform="rotate(-90 205.7 191.9)">GND</text>
<text x="237.4" y="191.9" transform="rotate(-90 237.4 191.9)">GND</text>
<text x="240.9" y="191.9" transform="rotate(-90 240.9 191.9)">GND</text>
<text x="154.9" y="200.4" transform="rotate(-90 154.9 200.4)">103</text>
<text x="158.4" y="200.4" transform="rotate(-90 158.4 200.4)">104</text>
<text x="161.9" y="200.4" transform="rotate(-90 161.9 200.4)">105</text>
<text x="165.5" y="200.4" transform="rotate(-90 165.5 200.4)">106</text>
<text x="169" y="200.4" transform="rotate(-90 169 200.4)">107</text>
<text x="172.5" y="200.4" transform="rotate(-90 172.5 200.4)">108</text>
<text x="176" y="200.4" transform="rotate(-90 176 200.4)">109</text>
<text x="204.3" y="200.4" transform="rotate(-90 204.3 200.4)">116</text>
<text x="236" y="200.4" transform="rotate(-90 236 200.4)">125</text>
<text x="239.5" y="200.4" transform="rotate(-90 239.5 200.4)">126</text>
<text x="451.1" y="301.6">9</text>
<text x="454.6" y="303.4">GND</text>
</g>
<g font-size="3.2" fill="#00f">
<text x="276.9" y="22.9">96</text>
<text x="95" y="26.5">2</text>
<text x="95" y="30">3</text>
<text x="99.5" y="27.9">PA01_SLCD_D1</text>
<text x="248.8" y="27.9">CODEC_PWMRN</text>
<text x="249.2" y="24.3">CODEC_PWMRP</text>
<text x="276.9" y="30">94</text>
<text x="276.9" y="26.5">95</text>
<text x="95" y="33.5">4</text>
<text x="99.5" y="31.4">PB16_SLCD_RD#</text>
<text x="99.5" y="34.9">PA02_SLCD_D2</text>
<text x="249.2" y="31.4">CODEC_PWMLN</text>
<text x="249.7" y="34.9">CODEC_PWMLP</text>
<text x="276.9" y="33.5">93</text>
<text x="95" y="37">5</text>
<text x="95" y="40.6">6</text>
<text x="99.5" y="38.5">PA00_SLCD_D0</text>
<text x="99.5" y="42">PA06_SLCD_D6</text>
<text x="250.8" y="42">CODEC_AIN_N</text>
<text x="251.3" y="38.5">CODEC_AIN_P</text>
<text x="276.9" y="40.6">91</text>
<text x="276.9" y="37">92</text>
<text x="95" y="44.1">7</text>
<text x="95" y="47.6">8</text>
<text x="99.5" y="45.5">PA03_SLCD_D3</text>
<text x="247" y="45.5">CODEC_MICBIAS</text>
<text x="276.9" y="44.1">90</text>
<text x="95" y="51.2">9</text>
<text x="99.5" y="49">PB18_SLCD_CS#</text>
<text x="99.5" y="52.6">PB19_SLCD_TE</text>
<text x="262" y="52.6">USB_ID</text>
<text x="276.9" y="51.2">88</text>
<text x="93" y="54.7">10</text>
<text x="93" y="58.2">11</text>
<text x="99.5" y="56.1">PB17_SLCD_WR#</text>
<text x="99.5" y="59.6">PA04_SLCD_D4</text>
<text x="260.7" y="59.6">USB_D+</text>
<text x="276.9" y="58.2">86</text>
<text x="93" y="61.7">12</text>
<text x="93" y="65.3">13</text>
<text x="99.5" y="63.1">PB20_SLCD_D_C#</text>
<text x="261.9" y="63.1">USB_D-</text>
<text x="276.9" y="65.3">84</text>
<text x="276.9" y="61.7">85</text>
<text x="93" y="68.8">14</text>
<text x="99.5" y="66.7">PA05_SLCD_D5</text>
<text x="99.5" y="70.2">PA07_SLCD_D7</text>
<text x="246.7" y="66.7">PB25_DRV_VBUS</text>
<text x="247.5" y="77.3">PB21_DMIC_CLK</text>
<text x="276.9" y="75.8">81</text>
<text x="93" y="82.9">18</text>
<text x="247.9" y="80.8">PB05_DMIC_IN1</text>
<text x="276.9" y="82.9">79</text>
<text x="276.9" y="79.4">80</text>
<text x="93" y="86.4">19</text>
<text x="93" y="90">20</text>
<text x="99.5" y="84.3">PA12_CIM_D7</text>
<text x="99.5" y="87.8">PA16_CIM_D3</text>
<text x="252.2" y="84.3">PB31_WKUP#</text>
<text x="261.7" y="87.8">PPRST#</text>
<text x="276.9" y="90">77</text>
<text x="276.9" y="86.4">78</text>
<text x="93" y="93.5">21</text>
<text x="99.5" y="91.4">PA19_CIM_D0</text>
<text x="99.5" y="94.9">PA17_CIM_D2</text>
<text x="248.4" y="94.9">PB02_I2S_LRCK</text>
<text x="257.7" y="91.4">CPU_FUSE</text>
<text x="276.9" y="93.5">76</text>
<text x="93" y="97">22</text>
<text x="93" y="100.5">23</text>
<text x="99.5" y="98.4">PA14_CIM_D5</text>
<text x="99.5" y="102">PA15_CIM_D4</text>
<text x="248.4" y="102">PB01_I2S_BCLK</text>
<text x="251.8" y="98.4">PB04_I2S_DO</text>
<text x="276.9" y="100.5">74</text>
<text x="276.9" y="97">75</text>
<text x="93" y="104.1">24</text>
<text x="93" y="107.6">25</text>
<text x="99.5" y="105.5">PA18_CIM_D1</text>
<text x="253" y="105.5">PB03_I2S_DI</text>
<text x="276.9" y="107.6">72</text>
<text x="276.9" y="104.1">73</text>
<text x="93" y="111.1">26</text>
<text x="99.5" y="109">PA13_CIM_D6</text>
<text x="99.5" y="112.5">PA08_CIM_PCLK</text>
<text x="232.3" y="112.5">PD00_SPI_SCK_I2C2_SCL</text>
<text x="247.9" y="109">PB00_I2S_MCLK</text>
<text x="276.9" y="111.1">71</text>
<text x="93" y="114.7">27</text>
<text x="93" y="118.2">28</text>
<text x="99.5" y="116.1">PA09_CIM_HSYN</text>
<text x="99.5" y="119.6">PA10_CIM_VSYN</text>
<text x="228.9" y="119.6">PD02_SPI_MOSI_UART1_RX</text>
<text x="233.8" y="116.1">PD01_SPI_CS_I2C2_SDA</text>
<text x="276.9" y="118.2">69</text>
<text x="276.9" y="114.7">70</text>
<text x="93" y="121.7">29</text>
<text x="93" y="125.2">30</text>
<text x="99.5" y="123.1">PA11_CIM_MCLK</text>
<text x="229.1" y="123.1">PD03_SPI_MISO_UART1_TX</text>
<text x="276.9" y="125.2">67</text>
<text x="276.9" y="121.7">68</text>
<text x="93" y="128.8">31</text>
<text x="99.5" y="126.6">PA20_MSC0_D3</text>
<text x="99.5" y="130.2">PA21_MSC0_D2</text>
<text x="245.2" y="130.2">PB29_BOOTSEL_1</text>
<text x="245.2" y="126.6">PB28_BOOTSEL_0</text>
<text x="276.9" y="128.8">66</text>
<text x="93" y="132.3">32</text>
<text x="93" y="135.8">33</text>
<text x="99.5" y="133.7">PA22_MSC0_D1</text>
<text x="99.5" y="137.2">PA23_MSC0_D0</text>
<text x="254.5" y="137.2">PC25_PWM0</text>
<text x="254.5" y="133.7">PC24_PWM4</text>
<text x="276.9" y="135.8">64</text>
<text x="276.9" y="132.3">65</text>
<text x="93" y="139.3">34</text>
<text x="93" y="142.9">35</text>
<text x="99.5" y="140.8">PA24_MSC0_CLK</text>
<text x="236.8" y="140.8">PC26_I2C1_SCL_PWM1</text>
<text x="276.9" y="142.9">62</text>
<text x="276.9" y="139.3">63</text>
<text x="93" y="146.4">36</text>
<text x="93" y="149.9">37</text>
<text x="99.5" y="144.3">PA25_MSC0_CMD</text>
<text x="99.5" y="147.8">PC10_UART0_RX</text>
<text x="236.1" y="144.3">PC27_I2C1_SDA_PWM2</text>
<text x="247.9" y="147.8">PB22_DMIC_IN0</text>
<text x="276.9" y="149.9">60</text>
<text x="276.9" y="146.4">61</text>
<text x="93" y="153.5">38</text>
<text x="99.5" y="151.3">PC11_UART0_TX</text>
<text x="99.5" y="154.9">PC13_UART0_RTS</text>
<text x="248.7" y="151.3">TDO_UART2_TX</text>
<text x="249.6" y="154.9">TDI_UART2_RX</text>
<text x="276.9" y="153.5">59</text>
<text x="93" y="157">39</text>
<text x="93" y="160.5">40</text>
<text x="99.5" y="158.4">PC12_UART0_CTS</text>
<text x="99.5" y="161.9">PC22</text>
<text x="245.9" y="158.4">PC01_MSC1_CMD</text>
<text x="248.7" y="161.9">PC02_MSC1_D0</text>
<text x="276.9" y="160.5">57</text>
<text x="276.9" y="157">58</text>
<text x="93" y="164">41</text>
<text x="93" y="167.6">42</text>
<text x="99.5" y="165.5">PC16</text>
<text x="247" y="165.5">PC00_MSC1_CLK</text>
<text x="276.9" y="167.6">55</text>
<text x="276.9" y="164">56</text>
<text x="93" y="171.1">43</text>
<text x="99.5" y="169">PC17</text>
<text x="99.5" y="172.5">PC23</text>
<text x="248.7" y="172.5">PC05_MSC1_D3</text>
<text x="248.7" y="169">PC03_MSC1_D1</text>
<text x="276.9" y="171.1">54</text>
<text x="93" y="174.6">44</text>
<text x="93" y="178.2">45</text>
<text x="99.5" y="176">PC20</text>
<text x="99.5" y="179.6">PC18</text>
<text x="248.7" y="176">PC04_MSC1_D2</text>
<text x="249.3" y="179.6">PC06_PCM_CLK</text>
<text x="276.9" y="178.2">52</text>
<text x="276.9" y="174.6">53</text>
<text x="93" y="181.7">46</text>
<text x="99.5" y="183.1">PC19</text>
<text x="251.7" y="183.1">PC08_PCM_DI</text>
<text x="276.9" y="185.2">50</text>
<text x="276.9" y="181.7">51</text>
<text x="135.1" y="191.9" transform="rotate(-90 135.1 191.9)">PB06_MAC_PHYCLK</text>
<text x="138.6" y="191.9" transform="rotate(-90 138.6 191.9)">PB07_MAC_CRSDV</text>
<text x="142.2" y="191.9" transform="rotate(-90 142.2 191.9)">PB10_MAC_TXEN</text>
<text x="145.7" y="191.9" transform="rotate(-90 145.7 191.9)">PB09_MAC_RXD0</text>
<text x="149.2" y="191.9" transform="rotate(-90 149.2 191.9)">PB08_MAC_RXD1</text>
<text x="152.8" y="191.9" transform="rotate(-90 152.8 191.9)">PB14_MAC_MDIO</text>
<text x="181" y="191.9" transform="rotate(-90 181 191.9)">PB24_I2C0_SDA</text>
<text x="184.5" y="191.9" transform="rotate(-90 184.5 191.9)">PD05_UART2_RX_UART1_RTS</text>
<text x="191.6" y="191.9" transform="rotate(-90 191.6 191.9)">PD04_UART2_TX_UART1_CTS</text>
<text x="195.1" y="191.9" transform="rotate(-90 195.1 191.9)">TRST</text>
<text x="202.1" y="191.9" transform="rotate(-90 202.1 191.9)">PB11_MAC_TXD1</text>
<text x="209.2" y="191.9" transform="rotate(-90 209.2 191.9)">PC21</text>
<text x="212.7" y="191.9" transform="rotate(-90 212.7 191.9)">PB27_EXCLK</text>
<text x="216.3" y="191.9" transform="rotate(-90 216.3 191.9)">PB23_I2C0_SCL</text>
<text x="219.8" y="191.9" transform="rotate(-90 219.8 191.9)">TMS</text>
<text x="223.3" y="191.9" transform="rotate(-90 223.3 191.9)">TCK</text>
<text x="226.8" y="191.9" transform="rotate(-90 226.8 191.9)">PB15_MAC_REFCLK</text>
<text x="230.4" y="191.9" transform="rotate(-90 230.4 191.9)">PB13_MAC_MDC</text>
<text x="233.9" y="191.9" transform="rotate(-90 233.9 191.9)">PB12_MAC_TXD0</text>
<text x="244.5" y="191.9" transform="rotate(-90 244.5 191.9)">PB26_RTC32K</text>
<text x="249" y="190.1">PC09_PCM_SYN</text>
<text x="250.5" y="186.6">PC07_PCM_DO</text>
<text x="276.9" y="188.7">49</text>
<text x="133.7" y="198.4" transform="rotate(-90 133.7 198.4)">97</text>
<text x="137.2" y="198.4" transform="rotate(-90 137.2 198.4)">98</text>
<text x="140.8" y="198.4" transform="rotate(-90 140.8 198.4)">99</text>
<text x="144.3" y="200.4" transform="rotate(-90 144.3 200.4)">100</text>
<text x="147.8" y="200.4" transform="rotate(-90 147.8 200.4)">101</text>
<text x="151.3" y="200.4" transform="rotate(-90 151.3 200.4)">102</text>
<text x="179.6" y="200.4" transform="rotate(-90 179.6 200.4)">110</text>
<text x="183.1" y="200.4" transform="rotate(-90 183.1 200.4)">111</text>
<text x="190.1" y="200.4" transform="rotate(-90 190.1 200.4)">112</text>
<text x="193.7" y="200.4" transform="rotate(-90 193.7 200.4)">113</text>
<text x="200.7" y="200.4" transform="rotate(-90 200.7 200.4)">115</text>
<text x="207.8" y="200.4" transform="rotate(-90 207.8 200.4)">117</text>
<text x="211.3" y="200.4" transform="rotate(-90 211.3 200.4)">118</text>
<text x="214.8" y="200.4" transform="rotate(-90 214.8 200.4)">119</text>
<text x="218.4" y="200.4" transform="rotate(-90 218.4 200.4)">120</text>
<text x="221.9" y="200.4" transform="rotate(-90 221.9 200.4)">121</text>
<text x="225.4" y="200.4" transform="rotate(-90 225.4 200.4)">122</text>
<text x="229" y="200.4" transform="rotate(-90 229 200.4)">123</text>
<text x="232.5" y="200.4" transform="rotate(-90 232.5 200.4)">124</text>
<text x="243.1" y="200.4" transform="rotate(-90 243.1 200.4)">127</text>
<text x="343.7" y="254">2</text>
<text x="352.8" y="254">1</text>
<text x="343.7" y="261.1">4</text>
<text x="352.8" y="261.1">3</text>
<text x="474.7" y="269.9">25</text>
<text x="451.1" y="273.4">1</text>
<text x="454.6" y="275.2">P00</text>
<text x="469" y="275.2">A2</text>
<text x="469.3" y="271.6">EP</text>
<text x="474.7" y="273.4">24</text>
<text x="451.1" y="280.5">3</text>
<text x="451.1" y="276.9">2</text>
<text x="454.6" y="278.7">P01</text>
<text x="469" y="278.7">A1</text>
<text x="474.7" y="276.9">23</text>
<text x="474.7" y="280.5">22</text>
<text x="451.1" y="287.5">5</text>
<text x="451.1" y="284">4</text>
<text x="454.6" y="285.7">P03</text>
<text x="454.6" y="282.2">P02</text>
<text x="464.9" y="282.2">INT#</text>
<text x="474.7" y="287.5">20</text>
<text x="451.1" y="291">6</text>
<text x="454.6" y="292.8">P05</text>
<text x="454.6" y="289.3">P04</text>
<text x="466.4" y="289.3">SDA</text>
<text x="467" y="292.8">SCL</text>
<text x="474.7" y="291">19</text>
<text x="451.1" y="298.1">8</text>
<text x="451.1" y="294.6">7</text>
<text x="454.6" y="299.9">P07</text>
<text x="454.6" y="296.3">P06</text>
<text x="467.2" y="299.9">P17</text>
<text x="469" y="296.3">A0</text>
<text x="474.7" y="294.6">18</text>
<text x="474.7" y="298.1">17</text>
<text x="449.1" y="305.2">10</text>
<text x="467.2" y="303.4">P16</text>
<text x="474.7" y="301.6">16</text>
<text x="474.7" y="305.2">15</text>
<text x="449.1" y="308.7">11</text>
<text x="454.6" y="310.4">P11</text>
<text x="454.6" y="306.9">P10</text>
<text x="467.2" y="306.9">P15</text>
<text x="467.2" y="310.4">P14</text>
<text x="474.7" y="308.7">14</text>
<text x="276.5" y="317.5">1</text>
<text x="287.2" y="314.1" transform="rotate(-90 287.2 314.1)">14</text>
<text x="449.1" y="312.2">12</text>
<text x="454.6" y="314">P12</text>
<text x="467.2" y="314">P13</text>
<text x="474.7" y="312.2">13</text>
<text x="276.5" y="321">2</text>
<text x="280" y="319.3">1</text>
<text x="280" y="322.8">2</text>
<text x="288.9" y="319.7" transform="rotate(-90 288.9 319.7)">14</text>
<text x="276.5" y="324.6">3</text>
<text x="276.5" y="328.1">4</text>
<text x="280" y="326.3">3</text>
<text x="280" y="329.8">4</text>
<text x="276.5" y="331.6">5</text>
<text x="276.5" y="335.1">6</text>
<text x="280" y="333.4">5</text>
<text x="276.5" y="338.7">7</text>
<text x="280" y="336.9">6</text>
<text x="280" y="340.4">7</text>
<text x="276.5" y="342.2">8</text>
<text x="276.5" y="345.7">9</text>
<text x="280" y="344">8</text>
<text x="280" y="347.5">9</text>
<text x="274.5" y="349.2">10</text>
<text x="274.5" y="352.8">11</text>
<text x="280" y="351">10</text>
<text x="274.5" y="356.3">12</text>
<text x="280" y="354.5">11</text>
<text x="280" y="358.1">12</text>
<text x="288.9" y="358.9" transform="rotate(-90 288.9 358.9)">13</text>
<text x="287.2" y="364.4" transform="rotate(-90 287.2 364.4)">13</text>
</g>
<g font-size="3.2" fill="#f00">
<text x="256.9" y="56.1">USB_VBUS</text>
<text x="276.9" y="54.7">87</text>
<text x="268.3" y="70.2">1V8</text>
<text x="276.9" y="68.8">83</text>
<text x="93" y="72.3">15</text>
<text x="93" y="75.8">16</text>
<text x="99.5" y="73.7">VSYS</text>
<text x="99.5" y="77.3">VSYS</text>
<text x="93" y="185.2">47</text>
<text x="99.5" y="186.6">3V3</text>
<text x="198.6" y="191.9" transform="rotate(-90 198.6 191.9)">2V5</text>
<text x="197.2" y="200.4" transform="rotate(-90 197.2 200.4)">114</text>
<text x="466.6" y="285.7">VCC</text>
<text x="474.7" y="284">21</text>
</g>
</svg>
